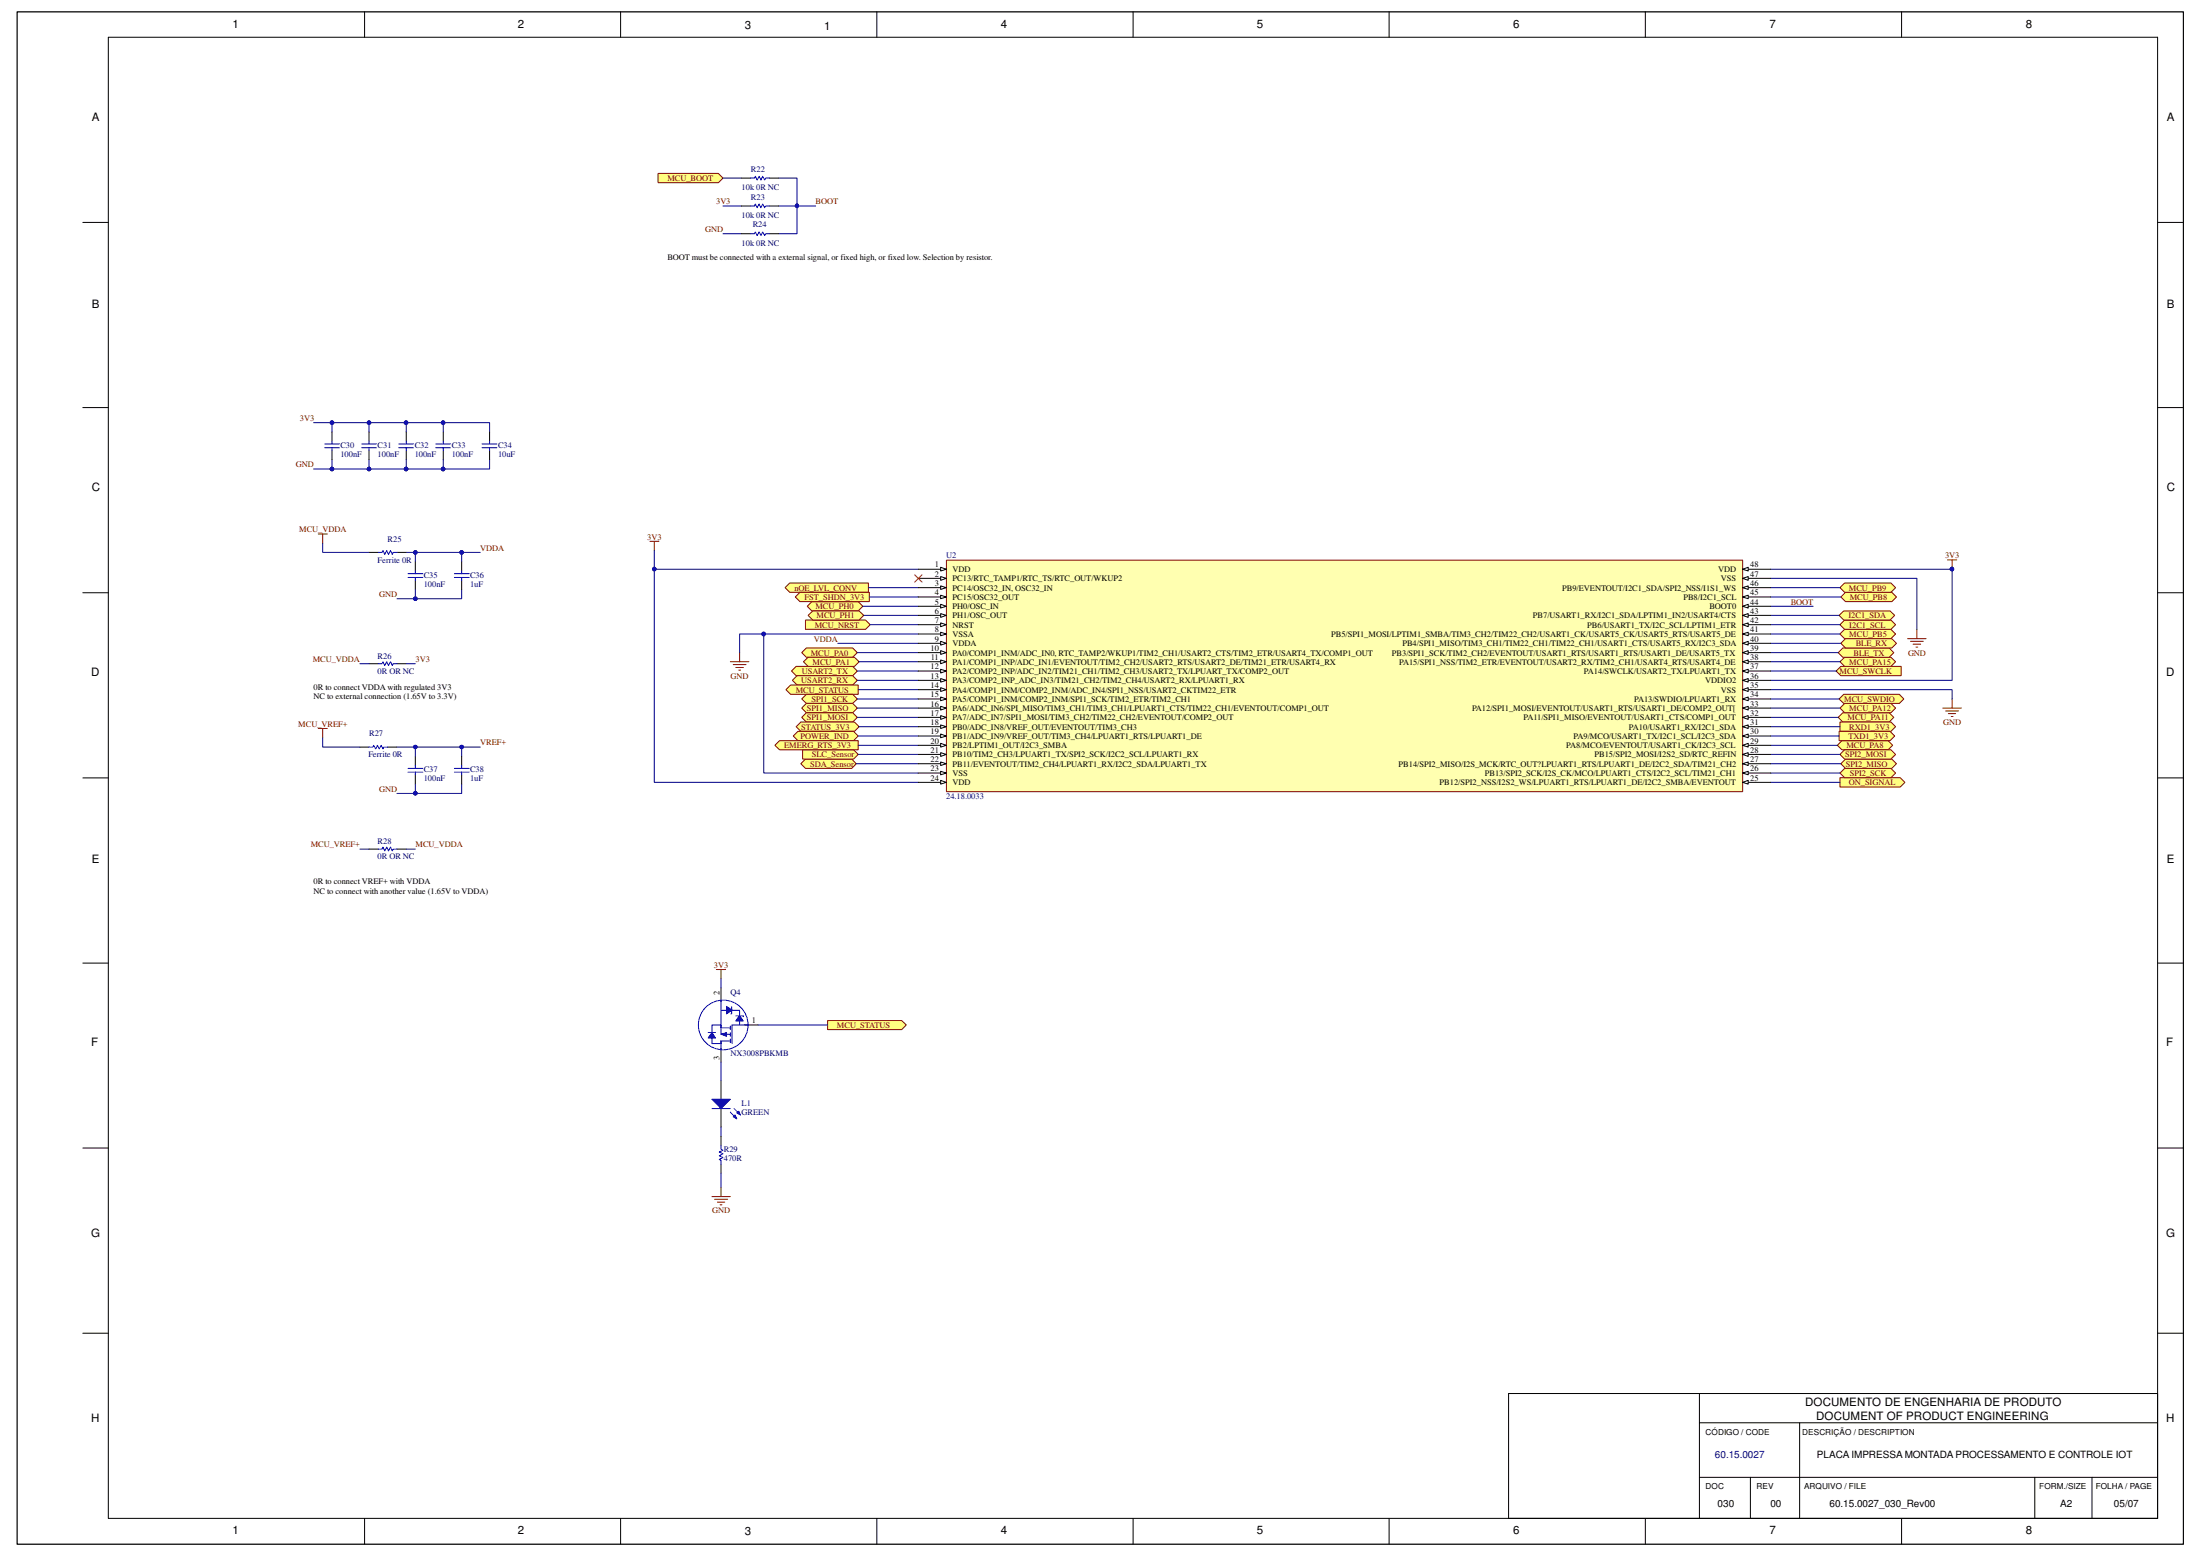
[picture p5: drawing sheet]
<svg xmlns="http://www.w3.org/2000/svg" width="420mm" height="297mm" viewBox="0 0 420 297" stroke-linecap="round" stroke-linejoin="round" font-family="sans-serif">
<g fill="none" stroke="#000" stroke-width=".19">
<path d="M3.3 2.3h413.7v292.5h-413.7zM20.7 7.1h391.4v282.8h-391.4zM69.6 2.2v4.9M118.5 2.2v4.9M167.5 2.2v4.9M216.4 2.2v4.9M265.3 2.2v4.9M314.2 2.2v4.9M363.2 2.2v4.9M15.8 42.5h4.9M412.1 42.5h4.9M15.8 77.8h4.9"/>
<path d="M412.1 77.8h4.9M63.4 82.5v1.7M63.4 86v1.8M70.5 82.5v1.7M70.5 86v1.8M77.6 82.5v1.7M77.6 86v1.8M84.7 82.5v1.7M84.7 86v1.8M15.8 113.2h4.9M70.5 105.5h1.8M75.8 105.5h1.8"/>
<path d="M79.3 107.2v1.8M79.3 110.8v1.7M412.1 113.2h4.9M70.5 126.7h1.8M75.8 126.7h1.8M15.8 148.5h4.9M68.7 142.6h1.8M74 142.6h1.8M79.3 144.4v1.7M79.3 147.9v1.8M412.1 148.5h4.9M70.5 162.1h1.8"/>
<path d="M75.8 162.1h1.8M15.8 183.9h4.9M412.1 183.9h4.9M15.8 219.2h4.9M412.1 219.2h4.9M15.8 254.5h4.9M412.1 254.5h4.9M324.6 271.6h87.5M324.6 266v23.9M343.7 271.6v18.3M412.1 266h-124v23.9M69.6 289.9v4.9"/>
<path d="M118.5 289.9v4.9M167.5 289.9v4.9M216.4 289.9v4.9M265.3 289.9v4.9M314.2 289.9v4.9M324.6 282h87.5M334.3 282v7.9M363.2 289.9v4.9M388.6 282v7.9M399.5 282v7.9"/>
</g>
<g fill="none" stroke="#00f" stroke-width=".19">
<path d="M62 84.8h2.8M62 85.5h2.8M63.4 84.2v.6M63.4 85.5v.5M69.1 84.8h2.8M69.1 85.5h2.8M70.5 84.2v.6M70.5 85.5v.5M76.1 84.8h2.9M76.1 85.5h2.9M77.6 84.2v.6M77.6 85.5v.5"/>
<path d="M83.2 84.8h2.9M83.2 85.5h2.9M84.7 84.2v.6M84.7 85.5v.5M72.3 105.5h.7l.1-.4 .4 .7 .4-.7 .3 .7 .4-.7 .3 .7 .2-.3h.7M77.9 109.5h2.9M77.9 110.2h2.9M79.3 109v.5M79.3 110.2v.6M72.3 126.7h.7l.1-.4 .4 .7 .4-.7 .3 .7 .4-.7 .3 .7 .2-.3h.7M70.5 142.6h.7l.2-.3 .3 .7 .4-.7 .3 .7 .4-.7 .3 .7 .2-.4h.7M77.9 146.7h2.9"/>
<path d="M77.9 147.4h2.9M79.3 146.1v.6M79.3 147.4v.5M72.3 162.1h.7l.1-.4 .4 .7 .4-.7 .3 .7 .4-.7 .3 .7 .2-.3h.7"/>
</g>
<path d="M60.8 101.9h1.7M61.6 101.9v1.8M60.8 139.1h1.7M61.6 139.1v1.7" fill="none" stroke="#800000" stroke-width=".19"/>
<path d="M153.8 118.4h11.5l.9 .9-.9 .8h-11.5z" fill-rule="evenodd" fill="#ffff80"/>
<path d="M153.8 118.4h11.5l.9 .9-.9 .8h-11.5z" fill="none" stroke="#800000" stroke-width=".19"/>
<path d="M151.2 128.1l.8-.9h10.8l.9 .9-.9 .9h-10.8z" fill-rule="evenodd" fill="#ffff80"/>
<path d="M151.2 128.1l.8-.9h10.8l.9 .9-.9 .9h-10.8z" fill="none" stroke="#800000" stroke-width=".19"/>
<path d="M151.3 129.9l.9-.9h10.6l.9 .9-.9 .9h-10.6z" fill-rule="evenodd" fill="#ffff80"/>
<path d="M151.3 129.9l.9-.9h10.6l.9 .9-.9 .9h-10.6z" fill="none" stroke="#800000" stroke-width=".19"/>
<path d="M150.1 131.7l.9-.9h12.9v1.7h-12.9z" fill-rule="evenodd" fill="#ffff80"/>
<path d="M150.1 131.7l.9-.9h12.9v1.7h-12.9z" fill="none" stroke="#800000" stroke-width=".19"/>
<path d="M153.1 133.4l.9-.9h8.8l.9 .9-.9 .9h-8.8z" fill-rule="evenodd" fill="#ffff80"/>
<path d="M153.1 133.4l.9-.9h8.8l.9 .9-.9 .9h-8.8z" fill="none" stroke="#800000" stroke-width=".19"/>
<path d="M153.1 135.2l.9-.9h8.8l.9 .9-.9 .9h-8.8z" fill-rule="evenodd" fill="#ffff80"/>
<path d="M153.1 135.2l.9-.9h8.8l.9 .9-.9 .9h-8.8z" fill="none" stroke="#800000" stroke-width=".19"/>
<path d="M153.1 136.9l.9-.8h8.8l.9 .8-.9 .9h-8.8z" fill-rule="evenodd" fill="#ffff80"/>
<path d="M153.1 136.9l.9-.8h8.8l.9 .8-.9 .9h-8.8z" fill="none" stroke="#800000" stroke-width=".19"/>
<path d="M152.9 145.8l.9-.9h8.9l.8 .9-.8 .9h-8.9z" fill-rule="evenodd" fill="#ffff80"/>
<path d="M152.9 145.8l.9-.9h8.9l.8 .9-.8 .9h-8.9z" fill="none" stroke="#800000" stroke-width=".19"/>
<path d="M153.3 143.1h9.7l.9 .9-.9 .9h-9.7z" fill-rule="evenodd" fill="#ffff80"/>
<path d="M153.3 143.1h9.7l.9 .9-.9 .9h-9.7z" fill="none" stroke="#800000" stroke-width=".19"/>
<path d="M154.2 115.7l.9-.8h8.8l.9 .8-.9 .9h-8.8z" fill-rule="evenodd" fill="#ffff80"/>
<path d="M154.2 115.7l.9-.8h8.8l.9 .8-.9 .9h-8.8z" fill="none" stroke="#800000" stroke-width=".19"/>
<path d="M154.3 117.5l.9-.9h8.9l.9 .9-.9 .9h-8.9z" fill-rule="evenodd" fill="#ffff80"/>
<path d="M154.3 117.5l.9-.9h8.9l.9 .9-.9 .9h-8.9z" fill="none" stroke="#800000" stroke-width=".19"/>
<path d="M149.9 112.2l.9-.9h15.1v1.8h-15.1z" fill-rule="evenodd" fill="#ffff80"/>
<path d="M149.9 112.2l.9-.9h15.1v1.8h-15.1z" fill="none" stroke="#800000" stroke-width=".19"/>
<path d="M151.9 114l.9-.9h13.2v1.8h-13.2z" fill-rule="evenodd" fill="#ffff80"/>
<path d="M124.1 103.3h1.7M125 103.3v1.8M151.9 114l.9-.9h13.2v1.8h-13.2zM139.5 126.3h3.5M140 126.9h2.5M140.5 127.4h1.5M141.1 127.9h.3M141.3 124.6v1.7" fill="none" stroke="#800000" stroke-width=".19"/>
<path d="M350.9 142.3l.9-.9h8.8l.9 .9-.9 .8h-8.8z" fill-rule="evenodd" fill="#ffff80"/>
<path d="M350.9 142.3l.9-.9h8.8l.9 .9-.9 .8h-8.8z" fill="none" stroke="#800000" stroke-width=".19"/>
<path d="M351.1 136.9l.8-.8h8.9l.9 .8-.9 .9h-8.9z" fill-rule="evenodd" fill="#ffff80"/>
<path d="M351.1 136.9l.8-.8h8.9l.9 .8-.9 .9h-8.9z" fill="none" stroke="#800000" stroke-width=".19"/>
<path d="M351.4 135.2l.9-.9h8.8l.9 .9-.9 .9h-8.8z" fill-rule="evenodd" fill="#ffff80"/>
<path d="M351.4 135.2l.9-.9h8.8l.9 .9-.9 .9h-8.8z" fill="none" stroke="#800000" stroke-width=".19"/>
<path d="M351.2 133.4l.9-.9h10.6l.9 .9-.9 .9h-10.6z" fill-rule="evenodd" fill="#ffff80"/>
<path d="M351.2 133.4l.9-.9h10.6l.9 .9-.9 .9h-10.6z" fill="none" stroke="#800000" stroke-width=".19"/>
<path d="M350.7 128.1l.9-.9h11.5v1.8h-11.5z" fill-rule="evenodd" fill="#ffff80"/>
<path d="M350.7 128.1l.9-.9h11.5v1.8h-11.5z" fill="none" stroke="#800000" stroke-width=".19"/>
<path d="M351.4 126.3l.9-.8h8.8l.9 .8-.9 .9h-8.8z" fill-rule="evenodd" fill="#ffff80"/>
<path d="M351.4 126.3l.9-.8h8.8l.9 .8-.9 .9h-8.8z" fill="none" stroke="#800000" stroke-width=".19"/>
<path d="M351.4 137.8h9.7l.9 .9-.9 .9h-9.7z" fill-rule="evenodd" fill="#ffff80"/>
<path d="M351.4 137.8h9.7l.9 .9-.9 .9h-9.7z" fill="none" stroke="#800000" stroke-width=".19"/>
<path d="M351.2 139.6h9.8l.9 .9-.9 .9h-9.8z" fill-rule="evenodd" fill="#ffff80"/>
<path d="M351.2 139.6h9.8l.9 .9-.9 .9h-9.8z" fill="none" stroke="#800000" stroke-width=".19"/>
<path d="M152 138.7l.9-.9h10.3l.9 .9-.9 .9h-10.3z" fill-rule="evenodd" fill="#ffff80"/>
<path d="M152 138.7l.9-.9h10.3l.9 .9-.9 .9h-10.3z" fill="none" stroke="#800000" stroke-width=".19"/>
<path d="M151.5 140.5l.9-.9h10.6l.9 .9-.9 .9h-10.6z" fill-rule="evenodd" fill="#ffff80"/>
<path d="M151.5 140.5l.9-.9h10.6l.9 .9-.9 .9h-10.6z" fill="none" stroke="#800000" stroke-width=".19"/>
<path d="M148 142.3l.9-.9h15v1.7h-15z" fill-rule="evenodd" fill="#ffff80"/>
<path d="M148 142.3l.9-.9h15v1.7h-15z" fill="none" stroke="#800000" stroke-width=".19"/>
<path d="M351.1 124.6l.8-.9h8.9l.9 .9-.9 .9h-8.9z" fill-rule="evenodd" fill="#ffff80"/>
<path d="M351.1 124.6l.8-.9h8.9l.9 .9-.9 .9h-8.9z" fill="none" stroke="#800000" stroke-width=".19"/>
<path d="M351.4 121l.9-.9h8.8l.9 .9-.9 .9h-8.8z" fill-rule="evenodd" fill="#ffff80"/>
<path d="M351.4 121l.9-.9h8.8l.9 .9-.9 .9h-8.8z" fill="none" stroke="#800000" stroke-width=".19"/>
<path d="M351.4 119.3l.9-.9h8.8l.9 .9-.9 .8h-8.8z" fill-rule="evenodd" fill="#ffff80"/>
<path d="M351.4 119.3l.9-.9h8.8l.9 .9-.9 .8h-8.8z" fill="none" stroke="#800000" stroke-width=".19"/>
<path d="M351.2 117.5l.9-.9h8.9l.9 .9-.9 .9h-8.9z" fill-rule="evenodd" fill="#ffff80"/>
<path d="M351.2 117.5l.9-.9h8.9l.9 .9-.9 .9h-8.9z" fill="none" stroke="#800000" stroke-width=".19"/>
<path d="M351.4 148.5h11.5l.9 .9-.9 .8h-11.5z" fill-rule="evenodd" fill="#ffff80"/>
<path d="M371.9 106.9h1.8M372.8 106.9v1.8M364.3 121.9h3.6M364.9 122.4h2.4M365.4 123h1.4M365.9 123.5h.4M366.1 120.1v1.8M351.4 148.5h11.5l.9 .9-.9 .8h-11.5z" fill="none" stroke="#800000" stroke-width=".19"/>
<circle cx="372.8" cy="108.6" r=".34" fill="#000080"/>
<circle cx="372.8" cy="108.6" r=".34" fill="none" stroke="#000080" stroke-width=".19"/>
<path d="M371 135.2h3.6M371.6 135.7h2.4M372.1 136.2h1.4M372.6 136.8h.4M372.8 133.4v1.8" fill="none" stroke="#800000" stroke-width=".19"/>
<path d="M351.6 122.8l.9-.9h8.8l.9 .9-.9 .9h-8.8z" fill-rule="evenodd" fill="#ffff80"/>
<path d="M351.6 122.8l.9-.9h8.8l.9 .9-.9 .9h-8.8z" fill="none" stroke="#800000" stroke-width=".19"/>
<path d="M351.6 114l.9-.9h8.8l.9 .9-.9 .9h-8.8z" fill-rule="evenodd" fill="#ffff80"/>
<path d="M351.6 114l.9-.9h8.8l.9 .9-.9 .9h-8.8z" fill="none" stroke="#800000" stroke-width=".19"/>
<path d="M351.4 112.2l.9-.9h8.8l.9 .9-.9 .9h-8.8z" fill-rule="evenodd" fill="#ffff80"/>
<path d="M351.4 112.2l.9-.9h8.8l.9 .9-.9 .9h-8.8z" fill="none" stroke="#800000" stroke-width=".19"/>
<path d="M153.1 124.6l.9-.9h8.8l.9 .9-.9 .9h-8.8z" fill-rule="evenodd" fill="#ffff80"/>
<path d="M153.1 124.6l.9-.9h8.8l.9 .9-.9 .9h-8.8z" fill="none" stroke="#800000" stroke-width=".19"/>
<path d="M153.4 126.3l.9-.8h8.9l.9 .8-.9 .9h-8.9z" fill-rule="evenodd" fill="#ffff80"/>
<path d="M153.4 126.3l.9-.8h8.9l.9 .8-.9 .9h-8.9z" fill="none" stroke="#800000" stroke-width=".19"/>
<path d="M351.4 147.6l.9-.9h8.8l.9 .9-.9 .9h-8.8z" fill-rule="evenodd" fill="#ffff80"/>
<path d="M351.4 147.6l.9-.9h8.8l.9 .9-.9 .9h-8.8z" fill="none" stroke="#800000" stroke-width=".19"/>
<path d="M351.6 145.8l.9-.9h8.8l.9 .9-.9 .9h-8.8z" fill-rule="evenodd" fill="#ffff80"/>
<path d="M351.6 145.8l.9-.9h8.8l.9 .9-.9 .9h-8.8z" fill="none" stroke="#800000" stroke-width=".19"/>
<path d="M351.4 144l.9-.9h8.8l.9 .9-.9 .9h-8.8z" fill-rule="evenodd" fill="#ffff80"/>
<path d="M351.4 144l.9-.9h8.8l.9 .9-.9 .9h-8.8z" fill="none" stroke="#800000" stroke-width=".19"/>
<path d="M125.7 33.1h11.5l.9 .9-.9 .9h-11.5z" fill-rule="evenodd" fill="#ffff80"/>
<path d="M125.7 33.1h11.5l.9 .9-.9 .9h-11.5z" fill="none" stroke="#800000" stroke-width=".19"/>
<path d="M137.7 206.3v3.5M137.7 211.6v3.5M137.7 216.9v1.8M137.7 222.2v1.8" fill="none" stroke="#000" stroke-width=".19"/>
<path d="M137.7 218.7v.7l.4 .2-.7 .3 .7 .4-.7 .3 .7 .4-.7 .3 .3 .2v.7" fill="none" stroke="#00f" stroke-width=".19"/>
<path d="M136 209.8h3.5l-1.8 1.8z" fill="#00f"/>
<path d="M136 209.8h3.5l-1.8 1.8zM139.5 212.3l1.2 1.3M140.2 211.6l1.2 1.3" fill="none" stroke="#00f" stroke-width=".19"/>
<path d="M140.4 212.9l.3 .7-.7-.4z" fill="#00f"/>
<path d="M140.4 212.9l.3 .7-.7-.4z" fill="none" stroke="#00f" stroke-width=".19"/>
<path d="M140.7 212.5l.4-.4 .3 .8z" fill="#00f"/>
<path d="M135.2 197.1h1.4M137.7 195.7v1.7h1.8M137.7 196.2h1.8M139.5 198.7h-1.8v.5M139.5 195.9v.7M139.5 197.1v.7M139.5 198.3v.8M142.9 195.7h-3.1v3.5M136 211.6h3.5M140.7 212.5l.4-.4 .3 .8z" fill="none" stroke="#00f" stroke-width=".19"/>
<path d="M137.7 188.6v2.7M142.1 195.7h2.7M137.7 200.1v2.7" fill="none" stroke="#000" stroke-width=".19"/>
<path d="M137.7 197.4l1.1-.3v.7z" fill="#00f"/>
<path d="M137.7 197.4l1.1-.3v.7z" fill="none" stroke="#00f" stroke-width=".19"/>
<path d="M136 197.1l.6 1.1h-1.4z" fill="#00f"/>
<path d="M136 197.1l.6 1.1h-1.4zM137.7 193.9v2.3" fill="none" stroke="#00f" stroke-width=".19"/>
<path d="M141.2 193.8l.7 1.1h-1.4z" fill="#00f"/>
<path d="M140.5 193.9h1.5v.2M141.2 193.8l.7 1.1h-1.4zM141.3 193v2.7" fill="none" stroke="#00f" stroke-width=".19"/>
<path d="M138.8 192.1l1 .7-1 .7z" fill="#00f"/>
<g fill="none" stroke="#00f" stroke-width=".19">
<path d="M137.7 195.7h-1.7v3.5h1.7v1.2M137.7 192.9h3.6M137.7 191v2.9M138.8 192.1l1 .7-1 .7zM139.7 192.2v1.3h-.1"/>
<circle cx="138.1" cy="195.7" r="4.7"/>
</g>
<path d="M136.8 185.1h1.8M137.7 185.1v1.8M136 228.4h3.5M136.5 228.9h2.5M137 229.5h1.4M137.5 230h.4M137.7 226.7v1.7" fill="none" stroke="#800000" stroke-width=".19"/>
<path d="M158.1 194.8h14.1l.9 .9-.9 .9h-14.1z" fill-rule="evenodd" fill="#ffff80"/>
<path d="M158.1 194.8h14.1l.9 .9-.9 .9h-14.1z" fill="none" stroke="#800000" stroke-width=".19"/>
<path d="M59.9 89.5h3.5M137.7 202.8v3.5" fill="none" stroke="#000080" stroke-width=".19"/>
<circle cx="63.4" cy="89.5" r=".34" fill="#000080"/>
<g fill="none" stroke="#000080" stroke-width=".19">
<path d="M59.9 80.7h10.6v1.8"/>
<circle cx="63.4" cy="89.5" r=".34"/>
</g>
<circle cx="70.5" cy="80.7" r=".33" fill="#000080"/>
<circle cx="70.5" cy="80.7" r=".33" fill="none" stroke="#000080" stroke-width=".19"/>
<circle cx="63.4" cy="80.7" r=".34" fill="#000080"/>
<g fill="none" stroke="#000080" stroke-width=".19">
<path d="M63.4 87.8v1.7h21.3v-1.7M61.6 103.7v1.8h8.9M61.6 140.8v1.8h7.1"/>
<circle cx="63.4" cy="80.7" r=".34"/>
</g>
<circle cx="63.4" cy="89.5" r=".34" fill="#000080"/>
<circle cx="63.4" cy="89.5" r=".34" fill="none" stroke="#000080" stroke-width=".19"/>
<circle cx="70.5" cy="89.5" r=".34" fill="#000080"/>
<circle cx="70.5" cy="89.5" r=".34" fill="none" stroke="#000080" stroke-width=".19"/>
<circle cx="77.5" cy="89.5" r=".34" fill="#000080"/>
<circle cx="77.5" cy="89.5" r=".34" fill="none" stroke="#000080" stroke-width=".19"/>
<circle cx="84.6" cy="89.5" r=".34" fill="#000080"/>
<g fill="none" stroke="#000080" stroke-width=".19">
<path d="M70.5 80.7h7.1v1.8M68.7 126.7h1.8M68.7 162.1h1.8"/>
<circle cx="84.6" cy="89.5" r=".34"/>
</g>
<circle cx="70.5" cy="80.7" r=".33" fill="#000080"/>
<circle cx="70.5" cy="80.7" r=".33" fill="none" stroke="#000080" stroke-width=".19"/>
<circle cx="77.5" cy="80.7" r=".33" fill="#000080"/>
<g fill="none" stroke="#000080" stroke-width=".19">
<path d="M88.2 149.7v1.8h-12.4"/>
<circle cx="77.5" cy="80.7" r=".33"/>
</g>
<circle cx="79.3" cy="151.4" r=".34" fill="#000080"/>
<g fill="none" stroke="#000080" stroke-width=".19">
<path d="M75.8 142.6h12.4v1.8"/>
<circle cx="79.3" cy="151.4" r=".34"/>
</g>
<circle cx="88.2" cy="142.6" r=".33" fill="#000080"/>
<circle cx="88.2" cy="142.6" r=".33" fill="none" stroke="#000080" stroke-width=".19"/>
<circle cx="79.3" cy="142.6" r=".33" fill="#000080"/>
<g fill="none" stroke="#000080" stroke-width=".19">
<path d="M88.2 112.5v1.8h-12.4"/>
<circle cx="79.3" cy="142.6" r=".33"/>
</g>
<circle cx="79.3" cy="114.3" r=".34" fill="#000080"/>
<g fill="none" stroke="#000080" stroke-width=".19">
<path d="M77.6 105.5h10.6v1.7M77.6 126.7h1.7M77.6 162.1h1.7"/>
<circle cx="79.3" cy="114.3" r=".34"/>
</g>
<circle cx="79.3" cy="105.5" r=".33" fill="#000080"/>
<circle cx="79.3" cy="105.5" r=".33" fill="none" stroke="#000080" stroke-width=".19"/>
<circle cx="88.2" cy="105.5" r=".34" fill="#000080"/>
<g fill="none" stroke="#000080" stroke-width=".19">
<path d="M77.6 80.7h7.1v1.8"/>
<circle cx="88.2" cy="105.5" r=".34"/>
</g>
<circle cx="77.5" cy="80.7" r=".33" fill="#000080"/>
<circle cx="77.5" cy="80.7" r=".33" fill="none" stroke="#000080" stroke-width=".19"/>
<circle cx="84.6" cy="80.7" r=".33" fill="#000080"/>
<g fill="none" stroke="#000080" stroke-width=".19">
<path d="M93.5 87.8v1.7h-8.8"/>
<circle cx="84.6" cy="80.7" r=".33"/>
</g>
<circle cx="84.6" cy="89.5" r=".34" fill="#000080"/>
<g fill="none" stroke="#000080" stroke-width=".19">
<path d="M84.7 80.7h8.8v1.8"/>
<circle cx="84.6" cy="89.5" r=".34"/>
</g>
<circle cx="84.6" cy="80.7" r=".33" fill="#000080"/>
<g fill="none" stroke="#000080" stroke-width=".19">
<path d="M88.2 142.6h3.5"/>
<circle cx="84.6" cy="80.7" r=".33"/>
</g>
<circle cx="88.2" cy="142.6" r=".33" fill="#000080"/>
<g fill="none" stroke="#000080" stroke-width=".19">
<path d="M88.2 105.5h3.5"/>
<circle cx="88.2" cy="142.6" r=".33"/>
</g>
<circle cx="88.2" cy="105.5" r=".34" fill="#000080"/>
<g fill="none" stroke="#000080" stroke-width=".19">
<path d="M138.1 39.3h3.5M138.1 34h3.5M138.1 44.6h3.5M145.9 121h-4.6v3.6"/>
<circle cx="88.2" cy="105.5" r=".34"/>
</g>
<circle cx="145.8" cy="121" r=".34" fill="#000080"/>
<g fill="none" stroke="#000080" stroke-width=".19">
<path d="M148.7 39.3h3.5v5.3h-3.5"/>
<circle cx="145.8" cy="121" r=".34"/>
</g>
<circle cx="152.2" cy="39.3" r=".33" fill="#000080"/>
<g fill="none" stroke="#000080" stroke-width=".19">
<path d="M148.7 34h3.5v5.3h3.6"/>
<circle cx="152.2" cy="39.3" r=".33"/>
</g>
<circle cx="152.2" cy="39.3" r=".33" fill="#000080"/>
<g fill="none" stroke="#000080" stroke-width=".19">
<path d="M338.1 108.7h34.7v21.2h-34.7M338.1 131.7h34.7v1.7M338.1 138.7h13.3M338.1 136.9h13M338.1 135.2h13.3M338.1 133.4h13.1M338.1 149.4h13.3M338.1 147.6h13.3M338.1 145.8h13.5M338.1 144h13.3M338.1 142.3h12.8M338.1 140.5h13.1"/>
<circle cx="152.2" cy="39.3" r=".33"/>
</g>
<circle cx="372.8" cy="108.6" r=".34" fill="#000080"/>
<g fill="none" stroke="#000080" stroke-width=".19">
<path d="M63.4 80.7v1.8M338.1 110.4h28v9.7M338.1 119.3h13.3M338.1 117.5h13.1M338.1 115.7h8.2M338.1 114h13.5M338.1 112.2h13.3M338.1 128.1h12.6M338.1 126.3h13.3M338.1 124.6h13M338.1 122.8h13.5M338.1 121h13.3"/>
<circle cx="372.8" cy="108.6" r=".34"/>
</g>
<circle cx="63.4" cy="80.7" r=".34" fill="#000080"/>
<g fill="none" stroke="#000080" stroke-width=".19">
<path d="M70.5 87.8v1.7"/>
<circle cx="63.4" cy="80.7" r=".34"/>
</g>
<circle cx="70.5" cy="89.5" r=".34" fill="#000080"/>
<g fill="none" stroke="#000080" stroke-width=".19">
<path d="M77.6 87.8v1.7"/>
<circle cx="70.5" cy="89.5" r=".34"/>
</g>
<circle cx="77.5" cy="89.5" r=".34" fill="#000080"/>
<g fill="none" stroke="#000080" stroke-width=".19">
<path d="M79.3 149.7v1.8"/>
<circle cx="77.5" cy="89.5" r=".34"/>
</g>
<circle cx="79.3" cy="151.4" r=".34" fill="#000080"/>
<g fill="none" stroke="#000080" stroke-width=".19">
<path d="M79.3 142.6v1.8"/>
<circle cx="79.3" cy="151.4" r=".34"/>
</g>
<circle cx="79.3" cy="142.6" r=".33" fill="#000080"/>
<g fill="none" stroke="#000080" stroke-width=".19">
<path d="M79.3 112.5v1.8"/>
<circle cx="79.3" cy="142.6" r=".33"/>
</g>
<circle cx="79.3" cy="114.3" r=".34" fill="#000080"/>
<g fill="none" stroke="#000080" stroke-width=".19">
<path d="M79.3 105.5v1.7"/>
<circle cx="79.3" cy="114.3" r=".34"/>
</g>
<circle cx="79.3" cy="105.5" r=".33" fill="#000080"/>
<g fill="none" stroke="#000080" stroke-width=".19">
<path d="M125 108.7v40.7h50.4M137.7 186.9v1.7M144.8 195.7h13.3M137.7 215.1v1.8M137.7 224v2.7"/>
<circle cx="79.3" cy="105.5" r=".33"/>
</g>
<path d="M141.6 34h1.8M141.6 39.3h1.8M146.9 34h1.8M146.9 39.3h1.8M141.6 44.6h1.8M146.9 44.6h1.8M93.5 82.5v1.7M93.5 86v1.8M88.2 107.2v1.8M88.2 110.8v1.7M88.2 144.4v1.7M88.2 147.9v1.8" fill="none" stroke="#000" stroke-width=".19"/>
<g fill="none" stroke="#00f" stroke-width=".19">
<path d="M143.4 34h.7l.2-.3 .3 .7 .4-.7 .3 .7 .4-.7 .3 .7 .2-.4h.7M143.4 39.3h.7l.2-.4 .3 .8 .4-.8 .3 .8 .4-.8 .3 .8 .2-.4h.7M143.4 44.6h.7l.2-.3 .3 .7 .4-.7 .3 .7 .4-.7 .3 .7 .2-.4h.7M92.1 84.8h2.8M92.1 85.5h2.8M93.5 84.2v.6M93.5 85.5v.5M86.8 109.5h2.8M86.8 110.2h2.8M88.2 109v.5M88.2 110.2v.6M86.8 146.7h2.8"/>
<path d="M86.8 147.4h2.8M88.2 146.1v.6M88.2 147.4v.5"/>
</g>
<circle cx="125" cy="108.6" r=".34" fill="#000080"/>
<g fill="none" stroke="#000080" stroke-width=".19">
<path d="M125 105.1v3.6h50.4"/>
<circle cx="125" cy="108.6" r=".34"/>
</g>
<circle cx="125" cy="108.6" r=".34" fill="#000080"/>
<g fill="none" stroke="#000080" stroke-width=".19">
<path d="M175.4 121h-29.5v26.6h29.5"/>
<circle cx="125" cy="108.6" r=".34"/>
</g>
<circle cx="145.8" cy="121" r=".34" fill="#000080"/>
<g fill="none" stroke="#000080" stroke-width=".19">
<path d="M164.8 115.7h10.6M165 117.5h10.4M165.9 112.2h9.5M166 114h9.4M166.2 119.3h9.2M160 122.8h15.4M163.7 136.9h11.7M163.7 135.2h11.7M163.7 133.4h11.7M163.7 129.9h11.7M163.7 128.1h11.7M163.7 124.6h11.7"/>
<path d="M163.9 131.7h11.5M164.1 138.7h11.3M164.1 126.3h11.3M163.5 145.8h11.9M163.9 144h11.5M163.9 142.3h11.5M163.9 140.5h11.5"/>
<circle cx="145.8" cy="121" r=".34"/>
</g>
<path d="M180.8 107h152v44.1h-152z" fill="#ffffb0"/>
<path d="M180.8 106.9h152v44.2h-152z" fill="none" stroke="#800000" stroke-width=".19"/>
<path d="M175.4 108.7h5.3" fill="none" stroke="#000" stroke-width=".19"/>
<path d="M179.7 108.3l1 .4-1 .3z" fill="#fff"/>
<path d="M175.4 110.4h5.3M179.7 108.3l1 .4-1 .3z" fill="none" stroke="#000" stroke-width=".19"/>
<path d="M179.7 110.1l1 .3-1 .4z" fill="#fff"/>
<path d="M175.4 112.2h5.3M179.7 110.1l1 .3-1 .4z" fill="none" stroke="#000" stroke-width=".19"/>
<path d="M179.7 111.8l1 .4-1 .3z" fill="#fff"/>
<path d="M175.4 114h5.3M179.7 111.8l1 .4-1 .3z" fill="none" stroke="#000" stroke-width=".19"/>
<path d="M179.7 113.6l1 .4-1 .3z" fill="#fff"/>
<path d="M175.4 115.7h5.3M179.7 113.6l1 .4-1 .3z" fill="none" stroke="#000" stroke-width=".19"/>
<path d="M179.7 115.4l1 .3-1 .4z" fill="#fff"/>
<path d="M175.4 117.5h5.3M179.7 115.4l1 .3-1 .4z" fill="none" stroke="#000" stroke-width=".19"/>
<path d="M179.7 117.1l1 .4-1 .4z" fill="#fff"/>
<path d="M175.4 119.3h5.3M179.7 117.1l1 .4-1 .4z" fill="none" stroke="#000" stroke-width=".19"/>
<path d="M179.7 118.9l1 .4-1 .3z" fill="#fff"/>
<path d="M179.7 118.9l1 .4-1 .3zM175.4 121h5.3" fill="none" stroke="#000" stroke-width=".19"/>
<path d="M179.7 120.7l1 .3-1 .4z" fill="#fff"/>
<path d="M175.4 122.8h5.3M179.7 120.7l1 .3-1 .4z" fill="none" stroke="#000" stroke-width=".19"/>
<path d="M179.7 122.4l1 .4-1 .3z" fill="#fff"/>
<path d="M175.4 124.6h5.3M179.7 122.4l1 .4-1 .3z" fill="none" stroke="#000" stroke-width=".19"/>
<path d="M179.7 124.2l1 .4-1 .3z" fill="#fff"/>
<path d="M175.4 126.3h5.3M179.7 124.2l1 .4-1 .3z" fill="none" stroke="#000" stroke-width=".19"/>
<path d="M179.7 126l1 .3-1 .4z" fill="#fff"/>
<path d="M175.4 128.1h5.3M179.7 126l1 .3-1 .4z" fill="none" stroke="#000" stroke-width=".19"/>
<path d="M179.7 127.8l1 .3-1 .4z" fill="#fff"/>
<path d="M175.4 129.9h5.3M179.7 127.8l1 .3-1 .4z" fill="none" stroke="#000" stroke-width=".19"/>
<path d="M179.7 129.5l1 .4-1 .3z" fill="#fff"/>
<path d="M175.4 131.7h5.3M179.7 129.5l1 .4-1 .3z" fill="none" stroke="#000" stroke-width=".19"/>
<path d="M179.7 131.3l1 .4-1 .3z" fill="#fff"/>
<path d="M175.4 133.4h5.3M179.7 131.3l1 .4-1 .3z" fill="none" stroke="#000" stroke-width=".19"/>
<path d="M179.7 133.1l1 .3-1 .4z" fill="#fff"/>
<path d="M175.4 135.2h5.3M179.7 133.1l1 .3-1 .4z" fill="none" stroke="#000" stroke-width=".19"/>
<path d="M179.7 134.8l1 .4-1 .4z" fill="#fff"/>
<path d="M175.4 136.9h5.3M179.7 134.8l1 .4-1 .4z" fill="none" stroke="#000" stroke-width=".19"/>
<path d="M179.7 136.6l1 .3-1 .4z" fill="#fff"/>
<path d="M175.4 138.7h5.3M179.7 136.6l1 .3-1 .4z" fill="none" stroke="#000" stroke-width=".19"/>
<path d="M179.7 138.4l1 .3-1 .4z" fill="#fff"/>
<path d="M179.7 138.4l1 .3-1 .4zM175.4 140.5h5.3" fill="none" stroke="#000" stroke-width=".19"/>
<path d="M179.7 140.1l1 .4-1 .3z" fill="#fff"/>
<path d="M175.4 142.3h5.3M179.7 140.1l1 .4-1 .3z" fill="none" stroke="#000" stroke-width=".19"/>
<path d="M179.7 141.9l1 .4-1 .3z" fill="#fff"/>
<path d="M175.4 144h5.3M179.7 141.9l1 .4-1 .3z" fill="none" stroke="#000" stroke-width=".19"/>
<path d="M179.7 143.7l1 .3-1 .4z" fill="#fff"/>
<path d="M175.4 145.8h5.3M179.7 143.7l1 .3-1 .4z" fill="none" stroke="#000" stroke-width=".19"/>
<path d="M179.7 145.5l1 .3-1 .3z" fill="#fff"/>
<path d="M175.4 147.6h5.3M179.7 145.5l1 .3-1 .3z" fill="none" stroke="#000" stroke-width=".19"/>
<path d="M179.7 147.2l1 .4-1 .3z" fill="#fff"/>
<path d="M175.4 149.4h5.3M179.7 147.2l1 .4-1 .3z" fill="none" stroke="#000" stroke-width=".19"/>
<path d="M179.7 149l1 .4-1 .3z" fill="#fff"/>
<path d="M179.7 149l1 .4-1 .3zM332.8 149.4h5.3" fill="none" stroke="#000" stroke-width=".19"/>
<path d="M332.8 149.4l1.1-.4v.7z" fill="#fff"/>
<path d="M332.8 149.4l1.1-.4v.7zM332.8 147.6h5.3" fill="none" stroke="#000" stroke-width=".19"/>
<path d="M332.8 147.6l1.1-.4v.7z" fill="#fff"/>
<path d="M332.8 147.6l1.1-.4v.7zM332.8 145.8h5.3" fill="none" stroke="#000" stroke-width=".19"/>
<path d="M332.8 145.8l1.1-.3v.6z" fill="#fff"/>
<path d="M332.8 145.8l1.1-.3v.6zM332.8 144h5.3" fill="none" stroke="#000" stroke-width=".19"/>
<path d="M332.8 144l1.1-.3v.7z" fill="#fff"/>
<path d="M332.8 144l1.1-.3v.7zM332.8 142.3h5.3" fill="none" stroke="#000" stroke-width=".19"/>
<path d="M332.8 142.3l1.1-.4v.7z" fill="#fff"/>
<path d="M332.8 142.3l1.1-.4v.7zM332.8 140.5h5.3" fill="none" stroke="#000" stroke-width=".19"/>
<path d="M332.8 140.5l1.1-.4v.7z" fill="#fff"/>
<path d="M332.8 138.7h5.3M332.8 140.5l1.1-.4v.7z" fill="none" stroke="#000" stroke-width=".19"/>
<path d="M332.8 138.7l1.1-.3v.7z" fill="#fff"/>
<path d="M332.8 138.7l1.1-.3v.7zM332.8 136.9h5.3" fill="none" stroke="#000" stroke-width=".19"/>
<path d="M332.8 136.9l1.1-.3v.7z" fill="#fff"/>
<path d="M332.8 136.9l1.1-.3v.7zM332.8 135.2h5.3" fill="none" stroke="#000" stroke-width=".19"/>
<path d="M332.8 135.2l1.1-.4v.8z" fill="#fff"/>
<path d="M332.8 135.2l1.1-.4v.8zM332.8 133.4h5.3" fill="none" stroke="#000" stroke-width=".19"/>
<path d="M332.8 133.4l1.1-.3v.7z" fill="#fff"/>
<path d="M332.8 133.4l1.1-.3v.7zM332.8 131.7h5.3" fill="none" stroke="#000" stroke-width=".19"/>
<path d="M332.8 131.7l1.1-.4v.7z" fill="#fff"/>
<path d="M332.8 131.7l1.1-.4v.7zM332.8 129.9h5.3" fill="none" stroke="#000" stroke-width=".19"/>
<path d="M332.8 129.9l1.1-.4v.7z" fill="#fff"/>
<path d="M332.8 129.9l1.1-.4v.7zM332.8 128.1h5.3" fill="none" stroke="#000" stroke-width=".19"/>
<path d="M332.8 128.1l1.1-.3v.7z" fill="#fff"/>
<path d="M332.8 128.1l1.1-.3v.7zM332.8 126.3h5.3" fill="none" stroke="#000" stroke-width=".19"/>
<path d="M332.8 126.3l1.1-.3v.7z" fill="#fff"/>
<path d="M332.8 126.3l1.1-.3v.7zM332.8 124.6h5.3" fill="none" stroke="#000" stroke-width=".19"/>
<path d="M332.8 124.6l1.1-.4v.7z" fill="#fff"/>
<path d="M332.8 124.6l1.1-.4v.7zM332.8 122.8h5.3" fill="none" stroke="#000" stroke-width=".19"/>
<path d="M332.8 122.8l1.1-.4v.7z" fill="#fff"/>
<path d="M332.8 122.8l1.1-.4v.7zM332.8 121h5.3" fill="none" stroke="#000" stroke-width=".19"/>
<path d="M332.8 121l1.1-.3v.7z" fill="#fff"/>
<path d="M332.8 119.3h5.3M332.8 121l1.1-.3v.7z" fill="none" stroke="#000" stroke-width=".19"/>
<path d="M332.8 119.3l1.1-.4v.7z" fill="#fff"/>
<path d="M332.8 119.3l1.1-.4v.7zM332.8 117.5h5.3" fill="none" stroke="#000" stroke-width=".19"/>
<path d="M332.8 117.5l1.1-.4v.8z" fill="#fff"/>
<path d="M332.8 117.5l1.1-.4v.8zM332.8 115.7h5.3" fill="none" stroke="#000" stroke-width=".19"/>
<path d="M332.8 115.7l1.1-.3v.7z" fill="#fff"/>
<path d="M332.8 115.7l1.1-.3v.7zM332.8 114h5.3" fill="none" stroke="#000" stroke-width=".19"/>
<path d="M332.8 114l1.1-.4v.7z" fill="#fff"/>
<path d="M332.8 114l1.1-.4v.7zM332.8 112.2h5.3" fill="none" stroke="#000" stroke-width=".19"/>
<path d="M332.8 112.2l1.1-.4v.7z" fill="#fff"/>
<path d="M332.8 112.2l1.1-.4v.7zM332.8 110.4h5.3" fill="none" stroke="#000" stroke-width=".19"/>
<path d="M332.8 110.4l1.1-.3v.7z" fill="#fff"/>
<path d="M332.8 110.4l1.1-.3v.7zM332.8 108.7h5.3" fill="none" stroke="#000" stroke-width=".19"/>
<path d="M332.8 108.7l1.1-.4v.7z" fill="#fff"/>
<path d="M332.8 108.7l1.1-.4v.7z" fill="none" stroke="#000" stroke-width=".19"/>
<path d="M174.7 109.7l1.4 1.4M176.1 109.7l-1.4 1.4" fill="none" stroke="#f00" stroke-width=".19"/>
<g font-size="2.2">
<text x="44.4" y="5.3">1</text>
<text x="98.9" y="5.3">2</text>
<text x="142.2" y="5.5">3</text>
<text x="157.4" y="5.8">1</text>
<text x="191.2" y="5.3">4</text>
<text x="240.1" y="5.3">5</text>
<text x="289" y="5.3">6</text>
<text x="337.9" y="5.3">7</text>
<text x="386.9" y="5.3">8</text>
<text x="17.6" y="23">A</text>
<text x="413.8" y="23">A</text>
<text x="17.6" y="58.7">B</text>
<text x="413.8" y="58.7">B</text>
<text x="17.6" y="93.7">C</text>
<text x="413.8" y="93.7">C</text>
<text x="17.4" y="129.1">D</text>
<text x="413.7" y="129.1">D</text>
<text x="17.6" y="164.8">E</text>
<text x="413.8" y="164.8">E</text>
<text x="17.4" y="199.8">F</text>
<text x="413.7" y="199.8">F</text>
<text x="17.4" y="236.1">G</text>
<text x="413.7" y="236.1">G</text>
<text x="344.8" y="268.4">DOCUMENTO DE ENGENHARIA DE PRODUTO</text>
<text x="17.4" y="271.5">H</text>
<text x="346.9" y="271.1">DOCUMENT OF PRODUCT ENGINEERING</text>
<text x="413.7" y="271.5">H</text>
<text x="44.4" y="292.9">1</text>
<text x="98.9" y="292.9">2</text>
<text x="142.2" y="293.1">3</text>
<text x="191.2" y="292.9">4</text>
<text x="240.1" y="292.9">5</text>
<text x="289" y="292.9">6</text>
<text x="337.9" y="292.9">7</text>
<text x="386.9" y="292.9">8</text>
</g>
<text font-size="1.9" fill="#000080" x="327.5" y="278.3">60.15.0027</text>
<g font-size="1.9">
<text x="347" y="278.3">PLACA IMPRESSA MONTADA PROCESSAMENTO E CONTROLE IOT</text>
<text x="328" y="287.6">030</text>
<text x="338.1" y="287.6">00</text>
<text x="349.4" y="287.6">60.15.0027_030_Rev00</text>
<text x="393.5" y="287.7">A2</text>
<text x="403.7" y="287.6">05/07</text>
</g>
<g font-size="1.6" fill="#800000">
<text x="127.5" y="34.5">MCU_BOOT</text>
<text x="136.8" y="39">3V3</text>
<text x="155.8" y="39">BOOT</text>
<text x="134.7" y="44.3">GND</text>
<text x="57.3" y="80.4">3V3</text>
<text x="56.5" y="89.2">GND</text>
<text x="57.1" y="101.6">MCU_VDDA</text>
<text x="91.7" y="105.2">VDDA</text>
<text x="123.6" y="103">3V3</text>
<text x="371.5" y="106.6">3V3</text>
<text x="151.7" y="112.7">nOE_LVL_CONV</text>
<text x="353.1" y="112.7">MCU_PB9</text>
<text x="72.4" y="114">GND</text>
<text x="153.7" y="114.5">FST_SHDN_3V3</text>
<text x="155.6" y="119.8">MCU_NRST</text>
<text x="155.7" y="116.3">MCU_PH0</text>
<text x="155.9" y="118.1">MCU_PH1</text>
<text x="342" y="115.4">BOOT</text>
<text x="353" y="118.1">I2C1_SDA</text>
<text x="353.2" y="119.8">I2C1_SCL</text>
<text x="353.3" y="114.5">MCU_PB8</text>
<text x="154.8" y="125.1">MCU_PA0</text>
<text x="155.4" y="122.5">VDDA</text>
<text x="353.2" y="121.6">MCU_PB5</text>
<text x="354" y="125.1">BLE_TX</text>
<text x="354.4" y="123.4">BLE_RX</text>
<text x="364.4" y="125.1">GND</text>
<text x="59.7" y="126.4">MCU_VDDA</text>
<text x="79.4" y="126.4">3V3</text>
<text x="139.5" y="129.5">GND</text>
<text x="153" y="130.4">USART2_RX</text>
<text x="153.1" y="128.7">USART2_TX</text>
<text x="155.2" y="126.9">MCU_PA1</text>
<text x="351.3" y="128.7">MCU_SWCLK</text>
<text x="353.2" y="126.9">MCU_PA15</text>
<text x="152" y="132.2">MCU_STATUS</text>
<text x="154.1" y="135.8">SPI1_MISO</text>
<text x="154.1" y="137.5">SPI1_MOSI</text>
<text x="155" y="134">SPI1_SCK</text>
<text x="352.2" y="134">MCU_SWDIO</text>
<text x="352.8" y="137.5">MCU_PA11</text>
<text x="353.2" y="135.8">MCU_PA12</text>
<text x="57" y="138.8">MCU_VREF+</text>
<text x="91.7" y="142.3">VREF+</text>
<text x="149.8" y="142.8">EMERG_RTS_3V3</text>
<text x="152.9" y="141.1">POWER_IND</text>
<text x="153" y="139.3">STATUS_3V3</text>
<text x="352.6" y="142.8">MCU_PA8</text>
<text x="353" y="141.1">TXD1_3V3</text>
<text x="353.2" y="139.3">RXD1_3V3</text>
<text x="371.1" y="138.4">GND</text>
<text x="154.7" y="146.3">SDA_Sensor</text>
<text x="155.1" y="144.6">SLC_Sensor</text>
<text x="352.4" y="144.6">SPI2_MOSI</text>
<text x="352.5" y="146.3">SPI2_MISO</text>
<text x="353.1" y="149.9">ON_SIGNAL</text>
<text x="353.3" y="148.1">SPI2_SCK</text>
<text x="72.4" y="151.1">GND</text>
<text x="59.3" y="161.8">MCU_VREF+</text>
<text x="79.4" y="161.8">MCU_VDDA</text>
<text x="136.3" y="184.7">3V3</text>
<text x="159.8" y="196.3">MCU_STATUS</text>
<text x="136" y="231.6">GND</text>
</g>
<g font-size="1.6" fill="#000080">
<text x="143.4" y="32.8">R22</text>
<text x="141.6" y="36.3">10k 0R NC</text>
<text x="141.6" y="41.7">10k 0R NC</text>
<text x="143.4" y="38.1">R23</text>
<text x="141.6" y="46.9">10k 0R NC</text>
<text x="143.8" y="43.4">R24</text>
<text x="65" y="87.3">100nF</text>
<text x="65" y="85.5">C30</text>
<text x="72.1" y="87.3">100nF</text>
<text x="72.1" y="85.5">C31</text>
<text x="79.2" y="87.3">100nF</text>
<text x="79.2" y="85.5">C32</text>
<text x="86.3" y="87.3">100nF</text>
<text x="86.3" y="85.5">C33</text>
<text x="95.1" y="87.3">10uF</text>
<text x="95.1" y="85.5">C34</text>
<text x="72.1" y="107.4">Ferrite 0R</text>
<text x="74" y="103.4">R25</text>
<text x="180.7" y="106.6">U2</text>
<text x="80.9" y="112.1">100nF</text>
<text x="80.9" y="110.3">C35</text>
<text x="89.8" y="112.1">1uF</text>
<text x="89.8" y="110.3">C36</text>
<text x="72.1" y="125.9">R26</text>
<text x="72.1" y="128.7">0R OR NC</text>
<text x="70.5" y="140.5">R27</text>
<text x="70.3" y="144.6">Ferrite 0R</text>
<text x="80.9" y="149.2">100nF</text>
<text x="80.9" y="147.4">C37</text>
<text x="89.8" y="149.2">1uF</text>
<text x="89.8" y="147.4">C38</text>
<text x="180.7" y="152.6">24.18.0033</text>
<text x="72.1" y="161.2">R28</text>
<text x="72.1" y="164">0R OR NC</text>
<text x="139.5" y="190">Q4</text>
<text x="139.5" y="201.5">NX3008PBKMB</text>
<text x="141.6" y="212.9">GREEN</text>
<text x="141.6" y="211.1">L1</text>
<text x="138.2" y="221.7">470R</text>
<text x="138.2" y="220">R29</text>
</g>
<g font-size="1.6">
<text x="127.5" y="49.6">BOOT must be connected with a external signal, or fixed high, or fixed low. Selection by resistor.</text>
<text x="178.5" y="108.3">1</text>
<text x="178.5" y="110.1">2</text>
<text x="178.5" y="111.8">3</text>
<text x="178.5" y="113.6">4</text>
<text x="181.9" y="109.2">VDD</text>
<text x="181.9" y="111">PC13/RTC_TAMP1/RTC_TS/RTC_OUT/WKUP2</text>
<text x="181.9" y="112.7">PC14/OSC32_IN, OSC32_IN</text>
<text x="298.4" y="112.7">PB9/EVENTOUT/I2C1_SDA/SPI2_NSS/I1S1_WS</text>
<text x="328.2" y="109.2">VDD</text>
<text x="328.7" y="111">VSS</text>
<text x="334.3" y="113.6">45</text>
<text x="334.3" y="108.3">48</text>
<text x="334.3" y="110.1">47</text>
<text x="334.3" y="111.8">46</text>
<text x="178.5" y="115.4">5</text>
<text x="178.5" y="117.2">6</text>
<text x="178.5" y="119">7</text>
<text x="181.9" y="114.5">PC15/OSC32_OUT</text>
<text x="181.9" y="116.3">PH0/OSC_IN</text>
<text x="181.9" y="118.1">PH1/OSC_OUT</text>
<text x="181.9" y="119.8">NRST</text>
<text x="292.8" y="118.1">PB7/USART1_RX/I2C1_SDA/LPTIM1_IN2/USART4/CTS</text>
<text x="303.1" y="119.8">PB6/USART1_TX/I2C_SCL/LPTIM1_ETR</text>
<text x="321.5" y="114.5">PB8/I2C1_SCL</text>
<text x="326.5" y="116.3">BOOT0</text>
<text x="334.3" y="117.2">43</text>
<text x="334.3" y="115.4">44</text>
<text x="334.3" y="119">42</text>
<text x="177.7" y="124.2">10</text>
<text x="178.5" y="120.7">8</text>
<text x="178.5" y="122.5">9</text>
<text x="181.9" y="121.6">VSSA</text>
<text x="181.9" y="123.4">VDDA</text>
<text x="181.9" y="125.1">PA0/COMP1_INM/ADC_IN0, RTC_TAMP2/WKUP1/TIM2_CH1/USART2_CTS/TIM2_ETR/USART4_TX/COMP1_OUT</text>
<text x="254.2" y="121.6">PB5/SPI1_MOSI/LPTIM1_SMBA/TIM3_CH2/TIM22_CH2/USART1_CK/USART5_CK/USART5_RTS/USART5_DE</text>
<text x="265.8" y="125.1">PB3/SPI1_SCK/TIM2_CH2/EVENTOUT/USART1_RTS/USART1_RTS/USART1_DE/USART5_TX</text>
<text x="267.8" y="123.4">PB4/SPI1_MISO/TIM3_CH1/TIM22_CH1/TIM22_CH1/USART1_CTS/USART5_RX/I2C3_SDA</text>
<text x="334.3" y="120.7">41</text>
<text x="334.3" y="124.2">39</text>
<text x="334.3" y="122.5">40</text>
<text x="59.9" y="131.7">0R to connect VDDA with regulated 3V3</text>
<text x="177.7" y="129.5">13</text>
<text x="177.7" y="131.3">14</text>
<text x="177.7" y="127.8">12</text>
<text x="177.7" y="126">11</text>
<text x="181.9" y="126.9">PA1/COMP1_INP/ADC_IN1/EVENTOUT/TIM2_CH2/USART2_RTS/USART2_DE/TIM21_ETR/USART4_RX</text>
<text x="181.9" y="128.7">PA2/COMP2_INP/ADC_IN2/TIM21_CH1/TIM2_CH3/USART2_TX/LPUART_TX/COMP2_OUT</text>
<text x="181.9" y="130.4">PA3/COMP2_INP_ADC_IN3/TIM21_CH2/TIM2_CH4/USART2_RX/LPUART1_RX</text>
<text x="267.2" y="126.9">PA15/SPI1_NSS/TIM2_ETR/EVENTOUT/USART2_RX/TIM2_CH1/USART4_RTS/USART4_DE</text>
<text x="302.5" y="128.7">PA14/SWCLK/USART2_TX/LPUART1_TX</text>
<text x="325.7" y="130.4">VDDIO2</text>
<text x="334.3" y="126">38</text>
<text x="334.3" y="131.3">35</text>
<text x="334.3" y="129.5">36</text>
<text x="334.3" y="127.8">37</text>
<text x="59.9" y="133.4">NC to external connection (1.65V to 3.3V)</text>
<text x="177.7" y="133.1">15</text>
<text x="177.7" y="136.6">17</text>
<text x="177.7" y="134.9">16</text>
<text x="181.9" y="132.2">PA4/COMP1_INM/COMP2_INM/ADC_IN4/SPI1_NSS/USART2_CKTIM22_ETR</text>
<text x="181.9" y="134">PA5/COMP1_INM/COMP2_INM/SPI1_SCK/TIM2_ETR/TIM2_CH1</text>
<text x="181.9" y="135.8">PA6/ADC_IN6/SPI_MISO/TIM3_CH1/TIM3_CH1/LPUART1_CTS/TIM22_CH1/EVENTOUT/COMP1_OUT</text>
<text x="181.9" y="137.5">PA7/ADC_IN7/SPI1_MOSI/TIM3_CH2/TIM22_CH2/EVENTOUT/COMP2_OUT</text>
<text x="281.1" y="135.8">PA12/SPI1_MOSI/EVENTOUT/USART1_RTS/USART1_DE/COMP2_OUT[</text>
<text x="290.9" y="137.5">PA11/SPI1_MISO/EVENTOUT/USART1_CTS/COMP1_OUT</text>
<text x="312.1" y="134">PA13/SWDIO/LPUART1_RX</text>
<text x="328.7" y="132.2">VSS</text>
<text x="334.3" y="133.1">34</text>
<text x="334.3" y="136.6">32</text>
<text x="334.3" y="134.9">33</text>
<text x="177.7" y="138.4">18</text>
<text x="177.7" y="140.2">19</text>
<text x="177.7" y="141.9">20</text>
<text x="177.7" y="143.7">21</text>
<text x="181.9" y="139.3">PB0/ADC_IN8/VREF_OUT/EVENTOUT/TIM3_CH3</text>
<text x="181.9" y="141.1">PB1/ADC_IN9/VREF_OUT/TIM3_CH4/LPUART1_RTS/LPUART1_DE</text>
<text x="181.9" y="142.8">PB2/LPTIM1_OUT/I2C3_SMBA</text>
<text x="299.1" y="142.8">PA8/MCO/EVENTOUT/USART1_CK/I2C3_SCL</text>
<text x="300.5" y="141.1">PA9/MCO/USART1_TX/I2C1_SCL/I2C3_SDA</text>
<text x="311.1" y="139.3">PA10/USART1_RX/I2C1_SDA</text>
<text x="334.3" y="143.7">28</text>
<text x="334.3" y="141.9">29</text>
<text x="334.3" y="138.4">31</text>
<text x="334.3" y="140.2">30</text>
<text x="177.7" y="145.5">22</text>
<text x="177.7" y="147.2">23</text>
<text x="177.7" y="149">24</text>
<text x="181.9" y="144.6">PB10/TIM2_CH3/LPUART1_TX/SPI2_SCK/I2C2_SCL/LPUART1_RX</text>
<text x="181.9" y="146.3">PB11/EVENTOUT/TIM2_CH4/LPUART1_RX/I2C2_SDA/LPUART1_TX</text>
<text x="181.9" y="148.1">VSS</text>
<text x="181.9" y="149.9">VDD</text>
<text x="267.1" y="146.3">PB14/SPI2_MISO/I2S_MCK/RTC_OUT?LPUART1_RTS/LPUART1_DE/I2C2_SDA/TIM21_CH2</text>
<text x="274.9" y="149.9">PB12/SPI2_NSS/I2S2_WS/LPUART1_RTS/LPUART1_DE/I2C2_SMBA/EVENTOUT</text>
<text x="283.6" y="148.1">PB13/SPI2_SCK/I2S_CK/MCO/LPUART1_CTS/I2C2_SCL/TIM21_CH1</text>
<text x="304.5" y="144.6">PB15/SPI2_MOSI/I2S2_SD/RTC_REFIN</text>
<text x="334.3" y="145.5">27</text>
<text x="334.3" y="147.2">26</text>
<text x="334.3" y="149">25</text>
<text x="59.9" y="168.8">0R to connect VREF+ with VDDA</text>
<text x="59.9" y="170.6">NC to connect with another value (1.65V to VDDA)</text>
<text x="137.4" y="189.9" transform="rotate(-90 137.4 189.9)">2</text>
<text x="143.6" y="195.4">1</text>
<text x="137.4" y="202.4" transform="rotate(-90 137.4 202.4)">3</text>
<text x="325.7" y="273.9">CÓDIGO / CODE</text>
<text x="344.2" y="273.9">DESCRIÇÃO / DESCRIPTION</text>
<text x="325.7" y="284.3">DOC</text>
<text x="335.5" y="284.3">REV</text>
<text x="344.5" y="284.3">ARQUIVO / FILE</text>
<text x="389.5" y="284.3">FORM./SIZE</text>
<text x="400.3" y="284.3">FOLHA / PAGE</text>
</g>
</svg>
